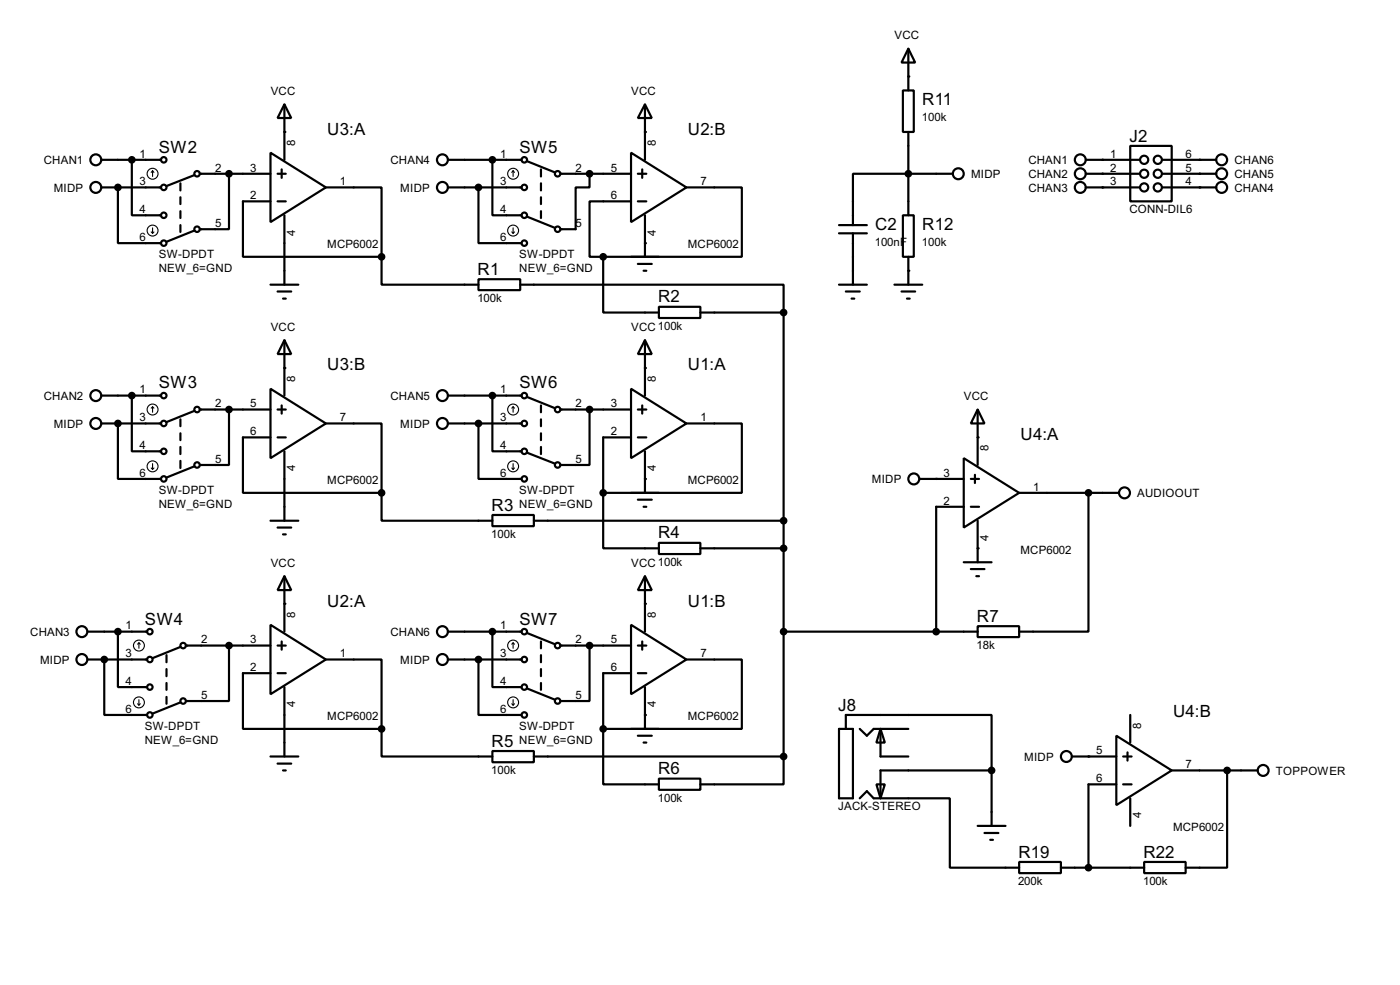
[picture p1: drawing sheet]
<svg xmlns="http://www.w3.org/2000/svg" width="256mm" height="180mm" viewBox="0 0 256 180" stroke-linecap="round" stroke-linejoin="round" font-family="sans-serif">
<g fill="#000">
<circle cx="166.4" cy="14" r=".2"/>
<circle cx="21.6" cy="34.3" r=".2"/>
<circle cx="52.1" cy="24.2" r=".2"/>
<circle cx="118.2" cy="24.2" r=".2"/>
<circle cx="202" cy="29.3" r=".2"/>
<circle cx="202" cy="34.3" r=".2"/>
<circle cx="202" cy="31.8" r=".2"/>
<circle cx="219.8" cy="29.3" r=".2"/>
<circle cx="219.8" cy="31.8" r=".2"/>
<circle cx="219.8" cy="34.3" r=".2"/>
<circle cx="118.2" cy="44.5" r=".2"/>
<circle cx="166.4" cy="49.6" r=".2"/>
<circle cx="21.6" cy="77.5" r=".2"/>
<circle cx="52.1" cy="67.4" r=".2"/>
<circle cx="118.2" cy="67.4" r=".2"/>
<circle cx="118.2" cy="87.7" r=".2"/>
<circle cx="171.5" cy="87.7" r=".2"/>
<circle cx="179.1" cy="80.1" r=".2"/>
<circle cx="52.1" cy="110.5" r=".2"/>
<circle cx="118.2" cy="110.5" r=".2"/>
<circle cx="179.1" cy="100.4" r=".2"/>
<circle cx="19.1" cy="120.7" r=".2"/>
<circle cx="118.2" cy="130.9" r=".2"/>
<circle cx="199.4" cy="138.5" r=".2"/>
</g>
<g fill="none" stroke="#000" stroke-width=".4">
<path d="M52.1 19.1l1.3 2.5h-2.5zM52.1 19.1v10.2M118.2 19.1l1.2 2.5h-2.5zM118.2 19.1v10.2M165.4 16.6h2v7.6h-2zM166.4 8.9l1.3 2.6h-2.5zM166.4 8.9v7.7M18.6 34.3h10.9M18.6 29.3h10.9M21.6 34.3v10.2h7.9M24.2 29.3v10.1h5.3M33.1 33.6v1.3"/>
<path d="M33.1 36.1v1.3M33.1 38.7v1.2M35.6 32.1l-5.1 2M36.6 31.8h13M42 31.8v10.2h-5.4M49.6 28l10.1 6.3-10.1 6.4zM49.6 36.9h-5.1v10.1h25.4M50.9 31.8h1.5M50.9 36.9h1.5M51.6 31v1.6M52.1 39.4v12.7M59.7 34.3h10.2v12.7"/>
<path d="M82.1 34.3h13.5M82.1 29.3h13.5M87.7 34.3v10.2h7.9M90.2 29.3v10.1h5.4M96.6 29.5l5.1 2.1M96.6 39.7l5.1 2M99.1 31v1.3M99.1 33.6v1.3M99.1 36.1v1.3M99.1 38.7v1.2M102.7 31.8h12.9M108 31.8v2.5h-2.5v7.7h-2.8"/>
<path d="M115.6 28l10.2 6.3-10.2 6.4zM115.6 36.9h-7.6v10.1h2.5M116.9 31.8h1.5M116.9 36.9h1.5M117.7 31v1.6M118.2 39.4v7.6M125.8 34.3h10.1v12.7h-25.4M165.4 39.4h2v7.6h-2zM166.4 24.2v15.2M174.6 31.8h-18.3v9.4M198.9 31.8h9.9M198.9 34.3h9.9"/>
<path d="M198.9 29.3h9.9M207.1 26.7h7.6v10.2h-7.6zM212.9 31.8h9.9M212.9 34.3h9.9M212.9 29.3h9.9M33.1 41.2v1.3M35.6 42.2l-5.1 2.1M49.6 52.1h5.1M50.9 53.4h2.5M51.9 54.7h.5M69.9 47v5.1h17.8M87.7 51.1h7.6v2h-7.6z"/>
<path d="M95.3 52.1h48.3v5.1M110.5 47v10.2h10.2M115.6 47h5.1M116.9 48.3h2.5M117.9 49.6h.5M120.7 56.2h7.6v2h-7.6zM128.3 57.2h15.3M143.6 57.2v81.3M153.7 52.1h5.1M153.7 41.2h5.1M153.7 42.7h5.1M155 53.4h2.5"/>
<path d="M156 54.7h.5M156.3 42.7v9.4M163.9 52.1h5.1M165.2 53.4h2.5M166.2 54.7h.5M166.4 47v5.1M18.6 72.4h10.9M18.6 77.5h10.9M21.6 77.5v10.2h7.9M24.2 72.4v10.2h5.3M33.1 76.8v1.2M33.1 79.3v1.3"/>
<path d="M35.6 75.2l-5.1 2.1M36.6 75h13M42 75v10.1h-5.4M49.6 71.2l10.1 6.3-10.1 6.4zM50.9 75h1.5M51.6 74.2v1.5M52.1 62.3l1.3 2.5h-2.5zM52.1 62.3v10.1M59.7 77.5h10.2v12.7M82.1 72.4h13.5M82.1 77.5h13.5M87.7 77.5v10.2h7.9"/>
<path d="M90.2 72.4v10.2h5.4M96.6 72.7l5.1 2M99.1 74.2v1.3M99.1 76.8v1.2M99.1 79.3v1.3M102.7 75h12.9M108 75v10.1h-5.3M115.6 71.2l10.2 6.3-10.2 6.4zM116.9 75h1.5M117.7 74.2v1.5M118.2 62.3l1.2 2.5h-2.5zM118.2 62.3v10.1"/>
<path d="M125.8 77.5h10.1v12.7h-25.4M179.1 75l1.3 2.5h-2.5zM179.1 75v10.1M33.1 81.8v1.3M33.1 84.4v1.3M35.6 85.4l-5.1 2M49.6 80.1h-5.1v10.1h25.4M49.6 95.3h5.1M50.9 80.1h1.5M50.9 96.6h2.5M51.9 97.8h.5M52.1 82.6v12.7"/>
<path d="M69.9 90.2v5.1h20.3M90.2 94.3h7.6v2h-7.6zM96.6 82.9l5.1 2M97.8 95.3h45.8M99.1 81.8v1.3M110.5 90.2v10.2h10.2M115.6 90.2h5.1M115.6 80.1h-5.1v10.1M116.9 80.1h1.5M116.9 91.5h2.5M117.9 92.8h.5M118.2 82.6v7.6"/>
<path d="M120.7 99.4h7.6v2h-7.6zM168.5 87.7h8.1M176.6 83.9l10.1 6.3-10.1 6.4zM176.6 92.8h-5.1v22.8M177.9 87.7h1.5M177.9 92.8h1.5M178.6 86.9v1.5M179.1 95.3v7.6M186.7 90.2h18.3M199.4 90.2v25.4h-12.7M16.1 115.6h10.9M21.6 115.6v10.2h5.4"/>
<path d="M30.5 119.9v1.3M33.1 118.4l-5.1 2.1M34.1 118.2h15.5M42 118.2v10.1h-7.9M49.6 114.4l10.1 6.3-10.1 6.4zM50.9 118.2h1.5M51.6 117.4v1.5M52.1 105.5l1.3 2.5h-2.5zM52.1 105.5v10.1M82.1 115.6h13.5M90.2 115.6v10.2h5.4M96.6 115.9l5.1 2"/>
<path d="M99.1 117.4v1.3M99.1 119.9v1.3M102.7 118.2h12.9M108 118.2v10.1h-5.3M115.6 114.4l10.2 6.3-10.2 6.4zM116.9 118.2h1.5M117.7 117.4v1.5M118.2 105.5l1.2 2.5h-2.5zM118.2 105.5v10.1M128.3 100.4h15.3M143.6 115.6h35.5M176.6 102.9h5.1"/>
<path d="M177.9 104.2h2.5M178.9 105.5h.5M179.1 114.6h7.6v2h-7.6zM16.1 120.7h10.9M19.1 120.7v10.2h7.9M30.5 122.5v1.3M30.5 125v1.3M30.5 127.6v1.2M33.1 128.6l-5.1 2M49.6 123.2h-5.1v10.2h25.4M49.6 138.5h5.1M50.9 123.2h1.5"/>
<path d="M50.9 139.8h2.5M52.1 125.8v12.7M59.7 120.7h10.2v12.7M69.9 133.4v5.1h20.3M82.1 120.7h13.5M87.7 120.7v10.2h7.9M90.2 137.5h7.6v2h-7.6zM96.6 126l5.1 2.1M97.8 138.5h45.8M99.1 122.5v1.3M99.1 125v1.3M110.5 133.4v10.2h10.2"/>
<path d="M115.6 123.2h-5.1v10.2M115.6 133.4h5.1M116.9 123.2h1.5M116.9 134.7h2.5M117.9 135.9h.5M118.2 125.8v7.6M125.8 120.7h10.1v12.7h-25.4M143.6 138.5v5.1h-15.3M153.7 133.4h2.6v12.7h-2.6zM155 133.4v-2.5h26.7v10.1M157.5 133.4l1.3 1.3 1.3-1.3h6.3M161.3 133.4l.8 2.5h-1.5z"/>
<path d="M161.3 133.4v5.1h5.1M196.4 138.5h8.1M204.5 134.7l10.2 6.3-10.2 6.4zM205.8 138.5h1.5M206.6 137.7v1.5M207.1 130.9v5M51.9 141h.5M120.7 142.5h7.6v2.1h-7.6zM157.5 146.1l1.3-1.3 1.3 1.3h13.9v12.7h12.7M160.6 143.6h1.5l-.8 2.5zM179.1 151.2h5.1M180.4 152.5h2.5"/>
<path d="M181.4 153.7h.5M181.7 141h-20.4v5.1M181.7 141v10.2M186.7 157.8h7.7v2h-7.7zM194.4 158.8h15.2M204.5 143.6h-5.1v15.2M205.8 143.6h1.5M207.1 146.1v5.1M209.6 157.8h7.6v2h-7.6zM214.7 141h15.7M224.8 141v17.8h-7.6"/>
<circle cx="17.5" cy="34.3" r="1"/>
<circle cx="17.5" cy="29.3" r="1"/>
<circle cx="30" cy="39.4" r=".5"/>
<circle cx="30" cy="29.3" r=".5"/>
<circle cx="30" cy="34.3" r=".5"/>
<circle cx="36.1" cy="31.8" r=".5"/>
<circle cx="81" cy="34.3" r="1"/>
<circle cx="81" cy="29.3" r="1"/>
<circle cx="96" cy="34.3" r=".5"/>
<circle cx="96" cy="29.3" r=".5"/>
<circle cx="96" cy="39.4" r=".5"/>
<circle cx="102.1" cy="31.8" r=".5"/>
<circle cx="175.5" cy="31.8" r="1"/>
<circle cx="197.9" cy="34.3" r="1"/>
<circle cx="197.9" cy="29.3" r="1"/>
<circle cx="197.9" cy="31.8" r="1"/>
<circle cx="209.6" cy="29.3" r=".75"/>
<circle cx="209.6" cy="34.3" r=".75"/>
<circle cx="209.6" cy="31.8" r=".75"/>
<circle cx="212.1" cy="29.3" r=".75"/>
<circle cx="212.1" cy="31.8" r=".75"/>
<circle cx="212.1" cy="34.3" r=".75"/>
<circle cx="223.8" cy="31.8" r="1"/>
<circle cx="223.8" cy="34.3" r="1"/>
<circle cx="223.8" cy="29.3" r="1"/>
<circle cx="30" cy="44.5" r=".5"/>
<circle cx="36.1" cy="42" r=".5"/>
<circle cx="96" cy="44.5" r=".5"/>
<circle cx="102.1" cy="42" r=".5"/>
<circle cx="17.5" cy="72.4" r="1"/>
<circle cx="17.5" cy="77.5" r="1"/>
<circle cx="30" cy="77.5" r=".5"/>
<circle cx="30" cy="72.4" r=".5"/>
<circle cx="36.1" cy="75" r=".5"/>
<circle cx="81" cy="77.5" r="1"/>
<circle cx="81" cy="72.4" r="1"/>
<circle cx="96" cy="72.4" r=".5"/>
<circle cx="96" cy="77.5" r=".5"/>
<circle cx="102.1" cy="75" r=".5"/>
<circle cx="30" cy="82.6" r=".5"/>
<circle cx="30" cy="87.7" r=".5"/>
<circle cx="36.1" cy="85.1" r=".5"/>
<circle cx="96" cy="87.7" r=".5"/>
<circle cx="96" cy="82.6" r=".5"/>
<circle cx="102.1" cy="85.1" r=".5"/>
<circle cx="167.4" cy="87.7" r="1"/>
<circle cx="206" cy="90.2" r="1"/>
<circle cx="15" cy="115.6" r="1"/>
<circle cx="27.4" cy="115.6" r=".5"/>
<circle cx="33.5" cy="118.2" r=".5"/>
<circle cx="81" cy="115.6" r="1"/>
<circle cx="96" cy="115.6" r=".5"/>
<circle cx="102.1" cy="118.2" r=".5"/>
<circle cx="15" cy="120.7" r="1"/>
<circle cx="27.4" cy="125.8" r=".5"/>
<circle cx="27.4" cy="120.7" r=".5"/>
<circle cx="27.4" cy="130.9" r=".5"/>
<circle cx="33.5" cy="128.3" r=".5"/>
<circle cx="81" cy="120.7" r="1"/>
<circle cx="96" cy="130.9" r=".5"/>
<circle cx="96" cy="125.8" r=".5"/>
<circle cx="96" cy="120.7" r=".5"/>
<circle cx="102.1" cy="128.3" r=".5"/>
<circle cx="195.3" cy="138.5" r="1"/>
<circle cx="231.4" cy="141" r="1"/>
</g>
<g fill="#000" stroke="#000" stroke-width=".4">
<circle cx="21.6" cy="34.3" r=".5"/>
<circle cx="24.1" cy="29.3" r=".5"/>
<circle cx="41.9" cy="31.8" r=".5"/>
<circle cx="87.6" cy="34.3" r=".5"/>
<circle cx="90.2" cy="29.3" r=".5"/>
<circle cx="108" cy="31.8" r=".5"/>
<circle cx="166.4" cy="31.8" r=".5"/>
<circle cx="69.9" cy="47" r=".5"/>
<circle cx="110.5" cy="47" r=".5"/>
<circle cx="143.5" cy="57.2" r=".5"/>
<circle cx="21.6" cy="77.5" r=".5"/>
<circle cx="24.1" cy="72.4" r=".5"/>
<circle cx="41.9" cy="75" r=".5"/>
<circle cx="87.6" cy="77.5" r=".5"/>
<circle cx="90.2" cy="72.4" r=".5"/>
<circle cx="108" cy="75" r=".5"/>
<circle cx="69.9" cy="90.2" r=".5"/>
<circle cx="110.5" cy="90.2" r=".5"/>
<circle cx="143.5" cy="95.3" r=".5"/>
<circle cx="199.4" cy="90.2" r=".5"/>
<circle cx="21.6" cy="115.6" r=".5"/>
<circle cx="41.9" cy="118.2" r=".5"/>
<circle cx="90.2" cy="115.6" r=".5"/>
<circle cx="108" cy="118.2" r=".5"/>
<circle cx="143.5" cy="115.6" r=".5"/>
<circle cx="143.5" cy="100.4" r=".5"/>
<circle cx="171.5" cy="115.6" r=".5"/>
<circle cx="19.1" cy="120.7" r=".5"/>
<circle cx="69.9" cy="133.4" r=".5"/>
<circle cx="87.6" cy="120.7" r=".5"/>
<circle cx="110.5" cy="133.4" r=".5"/>
<circle cx="143.5" cy="138.5" r=".5"/>
<circle cx="181.6" cy="141" r=".5"/>
<circle cx="199.4" cy="158.8" r=".5"/>
<circle cx="224.8" cy="141" r=".5"/>
</g>
<g fill="none" stroke="#000" stroke-width=".2">
<path d="M28 31.3v1M28 31.3l.2 .3M28 31.3l-.3 .3M94 31.3v1M94 31.3l.3 .3M94 31.3l-.2 .3M27.7 42.5l.3 .2M28 41.7v1M28.2 42.5l-.2 .2M93.8 42.5l.2 .2M94 41.7v1M94.3 42.5l-.3 .2"/>
<path d="M28 74.5v1M28 74.5l.2 .2M28 74.5l-.3 .2M94 74.5v1M94 74.5l.3 .2M94 74.5l-.2 .2M27.7 85.7l.3 .2M28 84.9v1M28.2 85.7l-.2 .2M93.8 85.7l.2 .2M94 84.9v1M94.3 85.7l-.3 .2"/>
<path d="M25.5 117.7v1M25.5 117.7l.2 .2M25.5 117.7l-.3 .2M94 117.7v1M94 117.7l.3 .2M94 117.7l-.2 .2M25.2 128.8l.3 .3M25.5 128.1v1M25.7 128.8l-.2 .3M93.8 128.8l.2 .3M94 128.1v1M94.3 128.8l-.3 .3"/>
<circle cx="27.9" cy="31.8" r="1"/>
<circle cx="94" cy="31.8" r="1"/>
<circle cx="27.9" cy="42.2" r="1"/>
<circle cx="94" cy="42.2" r="1"/>
<circle cx="27.9" cy="75" r="1"/>
<circle cx="94" cy="75" r="1"/>
<circle cx="27.9" cy="85.4" r="1"/>
<circle cx="94" cy="85.4" r="1"/>
<circle cx="25.4" cy="118.2" r="1"/>
<circle cx="94" cy="118.2" r="1"/>
<circle cx="25.4" cy="128.6" r="1"/>
<circle cx="94" cy="128.6" r="1"/>
</g>
<g font-size="3.5">
<text x="169" y="19.2">R11</text>
<text x="29.1" y="27.9">SW2</text>
<text x="60" y="24.7">U3:A</text>
<text x="95.2" y="27.9">SW5</text>
<text x="126" y="24.7">U2:B</text>
<text x="206.9" y="25.9">J2</text>
<text x="160.3" y="42.1">C2</text>
<text x="169" y="42.1">R12</text>
<text x="87.5" y="50.3">R1</text>
<text x="120.6" y="55.4">R2</text>
<text x="29.1" y="71.1">SW3</text>
<text x="60" y="67.8">U3:B</text>
<text x="95.2" y="71.1">SW6</text>
<text x="126" y="67.8">U1:A</text>
<text x="187" y="80.5">U4:A</text>
<text x="90.1" y="93.5">R3</text>
<text x="120.6" y="98.6">R4</text>
<text x="60" y="111">U2:A</text>
<text x="126" y="111">U1:B</text>
<text x="179" y="113.8">R7</text>
<text x="26.6" y="114.3">SW4</text>
<text x="95.2" y="114.3">SW7</text>
<text x="153.6" y="130.1">J8</text>
<text x="214.9" y="131.3">U4:B</text>
<text x="90.1" y="136.7">R5</text>
<text x="120.6" y="141.7">R6</text>
<text x="186.6" y="157">R19</text>
<text x="209.5" y="157">R22</text>
</g>
<g font-size="2.4">
<text x="163.9" y="7.2">VCC</text>
<text x="49.6" y="17.3">VCC</text>
<text x="115.6" y="17.3">VCC</text>
<text x="168.9" y="22.2">100k</text>
<text x="25.6" y="28.9">1</text>
<text x="54.1" y="26.7" transform="rotate(-90 54.1 26.7)">8</text>
<text x="91.6" y="28.9">1</text>
<text x="120.2" y="26.7" transform="rotate(-90 120.2 26.7)">8</text>
<text x="203.4" y="28.9">1</text>
<text x="217.2" y="28.9">6</text>
<text x="8" y="30">CHAN1</text>
<text x="9.8" y="35.1">MIDP</text>
<text x="25.6" y="33.9">3</text>
<text x="39.4" y="31.4">2</text>
<text x="45.9" y="31.4">3</text>
<text x="62.3" y="33.9">1</text>
<text x="71.5" y="30">CHAN4</text>
<text x="73.3" y="35.1">MIDP</text>
<text x="91.6" y="33.9">3</text>
<text x="105.5" y="31.4">2</text>
<text x="111.9" y="31.4">5</text>
<text x="128.3" y="33.9">7</text>
<text x="177.9" y="32.6">MIDP</text>
<text x="188.4" y="30">CHAN1</text>
<text x="188.4" y="32.6">CHAN2</text>
<text x="188.4" y="35.1">CHAN3</text>
<text x="203.4" y="31.4">2</text>
<text x="203.4" y="33.9">3</text>
<text x="217.2" y="31.4">5</text>
<text x="217.2" y="33.9">4</text>
<text x="226.1" y="30">CHAN6</text>
<text x="226.1" y="32.6">CHAN5</text>
<text x="226.1" y="35.1">CHAN4</text>
<text x="25.6" y="39">4</text>
<text x="39.4" y="41.6">5</text>
<text x="45.9" y="36.5">2</text>
<text x="91.6" y="39">4</text>
<text x="105.5" y="41.6">5</text>
<text x="111.9" y="36.5">6</text>
<text x="206.9" y="39.1">CONN-DIL6</text>
<text x="25.6" y="44.1">6</text>
<text x="29.1" y="47.2">SW-DPDT</text>
<text x="54.1" y="43.1" transform="rotate(-90 54.1 43.1)">4</text>
<text x="59.9" y="45.4">MCP6002</text>
<text x="91.6" y="44.1">6</text>
<text x="95.1" y="47.2">SW-DPDT</text>
<text x="120.2" y="43.1" transform="rotate(-90 120.2 43.1)">4</text>
<text x="126" y="45.4">MCP6002</text>
<text x="160.3" y="45">100nF</text>
<text x="168.9" y="45">100k</text>
<text x="29.1" y="49.7">NEW_6=GND</text>
<text x="95.1" y="49.7">NEW_6=GND</text>
<text x="87.5" y="55.3">100k</text>
<text x="49.6" y="60.5">VCC</text>
<text x="115.6" y="60.5">VCC100k</text>
<text x="25.6" y="72">1</text>
<text x="54.1" y="69.9" transform="rotate(-90 54.1 69.9)">8</text>
<text x="91.6" y="72">1</text>
<text x="120.2" y="69.9" transform="rotate(-90 120.2 69.9)">8</text>
<text x="8" y="73.2">CHAN2</text>
<text x="25.6" y="77.1">3</text>
<text x="39.4" y="74.6">2</text>
<text x="45.9" y="74.6">5</text>
<text x="62.3" y="77.1">7</text>
<text x="71.5" y="73.2">CHAN5</text>
<text x="91.6" y="77.1">3</text>
<text x="105.5" y="74.6">2</text>
<text x="111.9" y="74.6">3</text>
<text x="128.3" y="77.1">1</text>
<text x="176.6" y="73.2">VCC</text>
<text x="9.8" y="78.3">MIDP</text>
<text x="25.6" y="82.2">4</text>
<text x="45.9" y="79.7">6</text>
<text x="73.3" y="78.3">MIDP</text>
<text x="91.6" y="82.2">4</text>
<text x="111.9" y="79.7">2</text>
<text x="181.1" y="82.6" transform="rotate(-90 181.1 82.6)">8</text>
<text x="25.6" y="87.3">6</text>
<text x="39.4" y="84.7">5</text>
<text x="54.1" y="86.3" transform="rotate(-90 54.1 86.3)">4</text>
<text x="59.9" y="88.6">MCP6002</text>
<text x="91.6" y="87.3">6</text>
<text x="105.5" y="84.7">5</text>
<text x="120.2" y="86.3" transform="rotate(-90 120.2 86.3)">4</text>
<text x="126" y="88.6">MCP6002</text>
<text x="159.7" y="88.5">MIDP</text>
<text x="172.9" y="87.3">3</text>
<text x="189.3" y="89.8">1</text>
<text x="29.1" y="90.4">SW-DPDT</text>
<text x="29.1" y="92.9">NEW_6=GND</text>
<text x="95.1" y="90.4">SW-DPDT</text>
<text x="95.1" y="92.9">NEW_6=GND</text>
<text x="172.9" y="92.4">2</text>
<text x="208.3" y="91">AUDIOOUT</text>
<text x="90" y="98.5">100k</text>
<text x="181.1" y="98.9" transform="rotate(-90 181.1 98.9)">4</text>
<text x="186.9" y="101.3">MCP6002</text>
<text x="49.6" y="103.7">VCC</text>
<text x="115.6" y="103.7">VCC100k</text>
<text x="54.1" y="113.1" transform="rotate(-90 54.1 113.1)">8</text>
<text x="120.1" y="113.1" transform="rotate(-90 120.1 113.1)">8</text>
<text x="5.5" y="116.4">CHAN3</text>
<text x="23" y="115.2">1</text>
<text x="36.9" y="117.8">2</text>
<text x="45.9" y="117.8">3</text>
<text x="71.5" y="116.4">CHAN6</text>
<text x="91.6" y="115.2">1</text>
<text x="105.5" y="117.8">2</text>
<text x="111.9" y="117.8">5</text>
<text x="178.9" y="118.8">18k</text>
<text x="7.3" y="121.5">MIDP</text>
<text x="23" y="120.3">3</text>
<text x="23" y="125.4">4</text>
<text x="45.9" y="122.8">2</text>
<text x="62.3" y="120.3">1</text>
<text x="73.3" y="121.5">MIDP</text>
<text x="91.6" y="120.3">3</text>
<text x="91.6" y="125.4">4</text>
<text x="111.9" y="122.8">6</text>
<text x="128.3" y="120.3">7</text>
<text x="23" y="130.5">6</text>
<text x="36.9" y="127.9">5</text>
<text x="54.1" y="129.5" transform="rotate(-90 54.1 129.5)">4</text>
<text x="59.9" y="131.8">MCP6002</text>
<text x="91.6" y="130.5">6</text>
<text x="105.5" y="127.9">5</text>
<text x="120.1" y="129.5" transform="rotate(-90 120.1 129.5)">4</text>
<text x="126" y="131.8">MCP6002</text>
<text x="26.5" y="133.6">SW-DPDT</text>
<text x="26.5" y="136.1">NEW_6=GND</text>
<text x="95.1" y="133.6">SW-DPDT</text>
<text x="95.1" y="136.1">NEW_6=GND</text>
<text x="209.1" y="133.4" transform="rotate(-90 209.1 133.4)">8</text>
<text x="90" y="141.7">100k</text>
<text x="187.6" y="139.3">MIDP</text>
<text x="200.8" y="138.1">5</text>
<text x="200.8" y="143.2">6</text>
<text x="217.2" y="140.6">7</text>
<text x="233.7" y="141.8">TOPPOWER</text>
<text x="120.5" y="146.8">100k</text>
<text x="153.5" y="148.3">JACK-STEREO</text>
<text x="209.1" y="149.8" transform="rotate(-90 209.1 149.8)">4</text>
<text x="214.9" y="152.1">MCP6002</text>
<text x="186.5" y="162">200k</text>
<text x="209.4" y="162">100k</text>
</g>
</svg>
